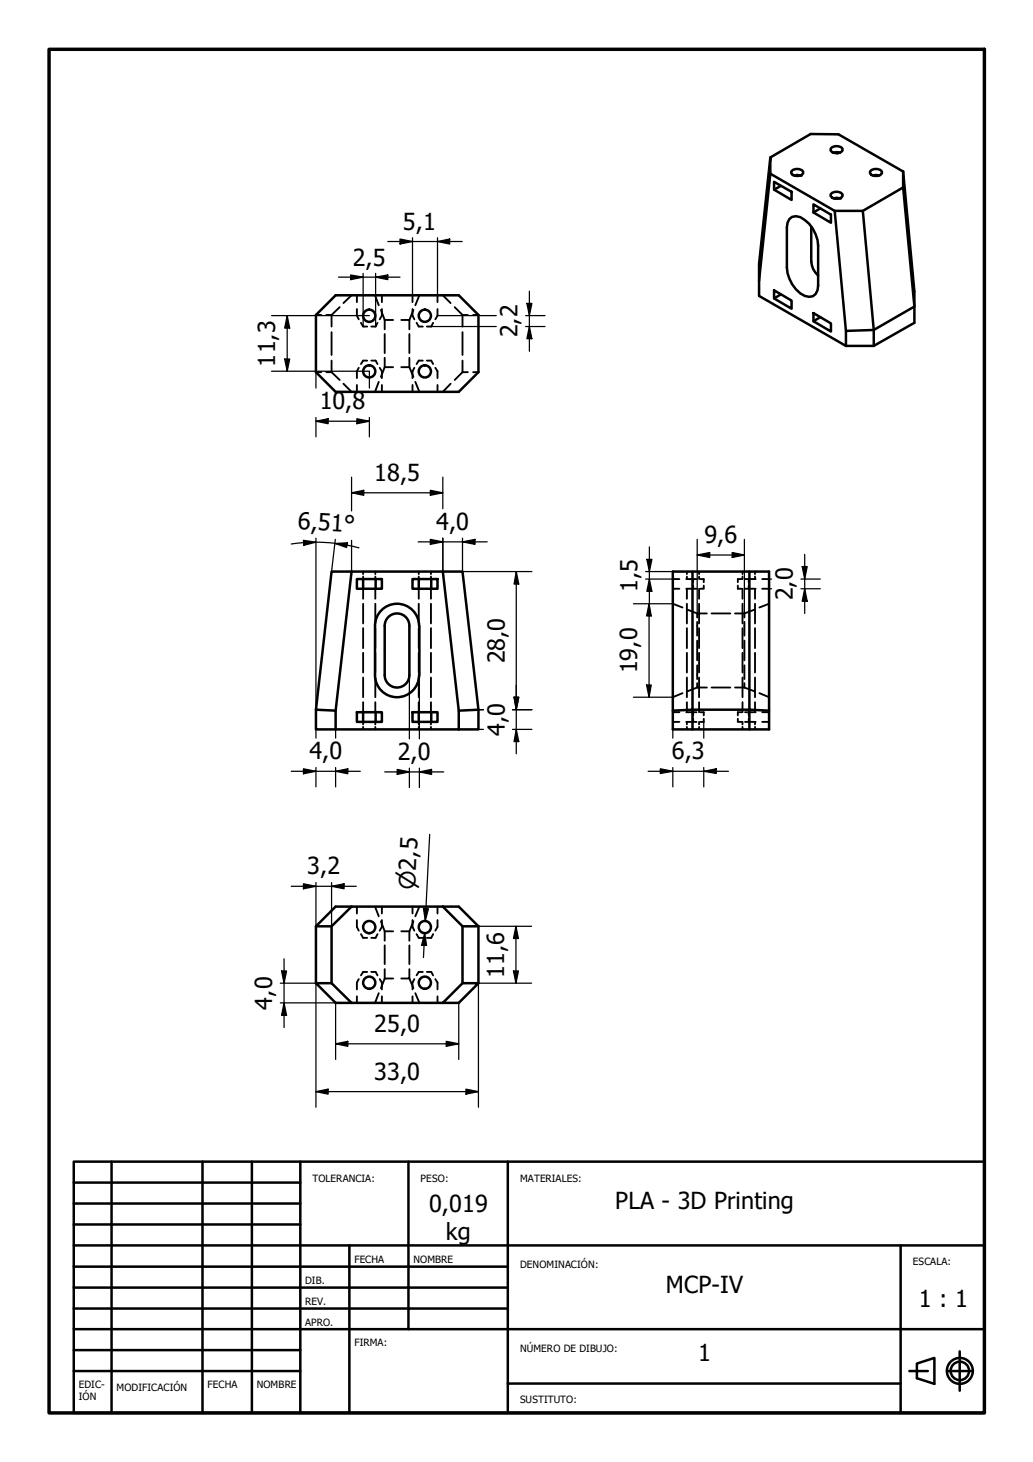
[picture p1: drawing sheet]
<svg xmlns="http://www.w3.org/2000/svg" width="210mm" height="297mm" viewBox="0 0 210 297" stroke-linecap="round" stroke-linejoin="round" font-family="sans-serif">
<!-- layer: Visible (ISO) -->
<g fill="none" stroke="#000" stroke-width=".51">
<path d="M156.5 35.3l-2.3 21.7v3.1l17.7 10.2M156.5 35.3v-3.3l-2.3 21.6v3.4M156.5 32l8.2-4.8 5.7 .1 13.1 7.5M156.5 35.3l13.1 7.5M157.3 36.9l3.5 2.1v1.6l-3.5-2.1zM158.7 37.8l-1.4 .7M161.1 34.5a1.69 1.69 0 0 1 2.1 .3v.4a1.62 1.62 0 0 1-2.4 0v-.4zM161.4 35.7l.6-.2 .7 .2M168.8 39.5a1.62 1.62 0 0 1 2.4 0v.4a1.62 1.62 0 0 1-2.4 0zM169.1 29.9a1.69 1.69 0 0 1 2.1 .3v.4a1.62 1.62 0 0 1-2.4 0v-.4zM169.4 31l.6-.1 .7 .1M170.4 31l-.3 .2"/>
<path d="M177.1 34.5a1.69 1.69 0 0 1 2.1 .3v.4a1.62 1.62 0 0 1-2.4 0v-.4zM177.4 35.7l.6-.2 .7 .2M178.4 35.6l-.3 .1M183.5 34.8l2.3 24.4v6.4l-8.3 4.7M183.5 34.8v3.3l2.3 24.2-8.3 4.7-5.6 .2M183.5 38.1l-8.2 4.7M68.2 60h25l4 4v11.6l-4 4h-25l-4-4v-11.6zM157.3 59l3.5 2.1v1.6l-3.5-2.1zM158.7 59.8l-1.4 .8M160.4 44.5a2.15 2.15 0 0 1 3.1 .2 6.9 6.9 0 0 1 2.7 5.2v8.1a1.92 1.92 0 0 1-.7 1.9 1.92 1.92 0 0 1-2 .2 6.9 6.9 0 0 1-3.6-5.8v-8.1l.1-.9zM164.8 46v7.1a4 4 0 0 0 1.4 2.9M165.3 41.5l3.5 2.1v1.7l-3.5-2.1z"/>
<path d="M166.7 42.3l-1.4 .9M169.4 40.3l.6-.1 .7 .1M169.6 42.8l2.3 24.4v3.1M169.6 42.8h5.7l2.2 24.2v3.3M165.3 63.6l3.5 2.1v1.7l-3.5-2.1zM166.7 64.4l-1.4 .9M171.9 70.3h5.6M71.4 116.1l-3.2 28.3v3.8M71.4 116.1h-4l-3.2 28.1 4 .2M71.4 116.1h18.6M72.5 117.7h5.1v1.9h-5.1zM73.8 117.7v1.9"/>
<path d="M76.3 117.7v1.9M83.8 117.7h5.1v1.9h-5.1zM85.1 117.7v1.9M87.6 117.7v1.9M90 116.1l3.2 28.3v3.8M90 116.1h4l3.2 28.1v4h-4M140.7 116.1h11.6M76.2 127.1a4.5 4.5 0 0 1 4.5-4.4 4.5 4.5 0 0 1 4.5 4.4M76.2 127.2v10a4.5 4.5 0 0 0 4.5 4.5 4.5 4.5 0 0 0 4.5-4.5M78.2 127.1a2.51 2.51 0 0 1 2.5-2.5 2.51 2.51 0 0 1 2.5 2.5M78.2 127.2v10a2.51 2.51 0 0 0 2.5 2.5 2.51 2.51 0 0 0 2.5-2.5v-10M85.2 127.2v9.9"/>
<path d="M64.2 144.2v4h4M68.2 148.2h25M72.5 144.7h5.1v2h-5.1zM73.8 144.7v2M76.3 144.7v2M83.8 144.7h5.1v2h-5.1zM85.1 144.7v2M87.6 144.7v2M97.2 144.2l-4 .2M136.7 144.4l4-.2v-28.1h-4v32.1h4M156.3 144.4l-4-.2v-28.1h4v32.1h-4v-4h-11.6v4h11.6M64.2 188.2v11.6"/>
<path d="M67.4 188.2v11.6M71.4 184.2l-4 4h-3.2l4-4h25l4 4M90 184.2l4 4h3.2M94 188.2v11.6M97.2 188.2v11.6M71.4 203.8l-4-4h-3.2l4 4h25l4-4h-3.2l-4 4"/>
<circle cx="75" cy="75.5" r="1.24"/>
<circle cx="75" cy="64.2" r="1.24"/>
<circle cx="86.3" cy="75.5" r="1.24"/>
<circle cx="86.3" cy="64.2" r="1.24"/>
<circle cx="75" cy="199.7" r="1.24"/>
<circle cx="75" cy="188.4" r="1.24"/>
<circle cx="86.3" cy="188.4" r="1.24"/>
<circle cx="86.3" cy="199.7" r="1.24"/>
</g>
<g fill="#000">
<circle cx="162.7" cy="35.7" r=".25"/>
<circle cx="170.7" cy="40.3" r=".25"/>
</g>
<!-- layer: Oculto (ISO) -->
<g fill="none" stroke="#000" stroke-width=".38">
<path d="M71.4 60l-1.6 1.6M72.5 60v1.4M76.2 60l.8 2M77.6 60v1.4M83.8 60v1.4M85.2 60l-.8 2M88.9 60v1.4M90 60l1.6 1.6M64.2 64h1.1M64.2 75.6h1.1M66.3 75.6h1.1l1.6 1.6M67.4 64v2.3"/>
<path d="M67.4 67.5v4.6M67.4 73.3v2.3M69 62.4l-1.6 1.6h-1.1M69.8 78l1.6 1.6M72.5 62.8v1.3l.4 .8M72.5 78.2v1.4M72.9 74.7l-.4 .7v1.4M73.3 65.6l.5 .7h.8M74.6 73.3h-.8l-.5 .7M75.4 73.3h.9l.4 .7M76.7 65.6l-.4 .7h-.9M77 77.6l-.8 2"/>
<path d="M77.2 74.7l.4 .7v1.4M77.4 63l.8 2M77.6 62.8v1.3l-.4 .8M77.6 78.2v1.4M78.2 65h1.7M78.2 65v1.9M78.2 67.9v3.8M78.2 72.7v1.9M78.2 74.6l-.8 2M78.2 74.6h1.7M81.5 65h1.7M81.5 74.6h1.7"/>
<path d="M83.2 65v1.9M83.2 67.9v3.8M83.2 72.7v1.9M83.2 74.6l.8 2M83.8 62.8v1.3l.4 .8M83.8 78.2v1.4M84 63l-.8 2M84.2 74.7l-.4 .7v1.4M84.4 77.6l.8 2M84.6 65.6l.5 .7h.8M85.9 73.3h-.8l-.5 .7M86.7 73.3h.9l.4 .7"/>
<path d="M88 65.6l-.4 .7h-.9M88.5 74.7l.4 .7v1.4M88.9 62.8v1.3l-.4 .8M88.9 78.2v1.4M91.6 78l-1.6 1.6M92.4 62.4l1.6 1.6h1.1M94 64v2.3M94 67.5v4.6M94 73.3v2.3M95.1 75.6h-1.1l-1.6 1.6M96.1 64h1.1M96.1 75.6h1.1"/>
<path d="M73.8 116.1v.5M73.8 117.1v.6M73.8 119.6v2.1M76.3 116.1v.5M76.3 117.1v.6M76.3 119.6v2.1M85.1 116.1v.5M85.1 117.1v.6M85.1 119.6v2.1M87.6 116.1v.5M87.6 117.1v.6M87.6 119.6v2.1"/>
<path d="M136.7 117.7h1.3M136.7 119.6h1.3M139.4 117.7h2.1M139.6 116.1v.5M139.6 117.1v.6M139.6 119.6v2.1M140.8 119v.6h-1.4M140.8 117.7v.6M140.8 119.6h.7M142 116.1v.5M142 117.1v.6M142 119.6v2.1"/>
<path d="M142.3 117.7h.7v.6M143 119v.6h-.7M149.9 119v.6h.8M150.7 117.7h-.8v.6M150.9 116.1v.5M150.9 117.1v.6M150.9 119.6v2.1M151.4 117.7h2.1M152.1 119v.6h-.7M152.1 117.7v.6M152.1 119.6h1.4M153.4 116.1v.5"/>
<path d="M153.4 117.1v.6M153.4 119.6v2.1M154.9 117.7h1.4M154.9 119.6h1.4M73.8 122.7v4M73.8 127.6v4.1M73.8 132.6v4M73.8 137.7v4M76.3 122.7v4M76.3 127.6v4.1M76.3 132.6v4M76.3 137.7v4"/>
<path d="M85.1 122.7v4M85.1 127.6v4.1M85.1 132.6v4M85.1 137.7v4M87.6 122.7v4M87.6 127.6v4.1M87.6 132.6v4M87.6 137.7v4M136.7 122.7l2 .7M139.6 122.7v4M139.6 127.6v4.1M139.6 132.6v4"/>
<path d="M139.6 137.7v4M139.7 123.9l2 .7M141.7 124.6v.9M141.7 126.4v2.7M141.7 130.2v4M141.7 135.2v2.8M141.7 138.8v.9M141.7 139.7l-2 .7M141.7 124.6h1.9M141.7 139.7h1.9M142 122.7v4M142 127.6v4.1"/>
<path d="M142 132.6v4M142 137.7v4M144.6 124.6h3.8M144.6 139.7h3.8M149.4 124.6h1.9M149.4 139.7h1.9M150.9 122.7v4M150.9 127.6v4.1M150.9 132.6v4M150.9 137.7v4M151.3 135.2v2.8M151.3 124.6v.9"/>
<path d="M151.3 126.4v2.7M151.3 130.2v4M151.3 138.8v.9M151.3 139.7l2 .7M153.3 123.9l-2 .7M153.4 122.7v4M153.4 127.6v4.1M153.4 132.6v4M153.4 137.7v4M156.3 122.7l-2 .7M73.8 142.7v2M73.8 146.7v.5"/>
<path d="M73.8 147.7v.5M76.3 142.7v2M76.3 146.7v.5M76.3 147.7v.5M85.1 142.7v2M85.1 146.7v.5M85.1 147.7v.5M87.6 142.7v2M87.6 146.7v.5M87.6 147.7v.5M136.7 146.7h1.3M136.7 144.7h1.3"/>
<path d="M138.7 140.8l-2 .9M139.4 146.7h2.1M139.4 144.7h2.1M139.6 142.7v2M139.6 146.7v.5M139.6 147.7v.5M140.8 144.7v.6M140.8 146v.7M142 142.7v2M142 146.7v.5M142 147.7v.5M142.3 144.7h.7v.6"/>
<path d="M143 146v.7h-.7M149.9 146v.7h.8M150.7 144.7h-.8v.6M150.9 142.7v2M150.9 146.7v.5M150.9 147.7v.5M151.4 146.7h2.1M151.4 144.7h2.1M152.1 144.7v.6M152.1 146v.7M153.4 142.7v2M153.4 146.7v.5"/>
<path d="M153.4 147.7v.5M154.3 140.8l2 .9M154.9 146.7h1.4M154.9 144.7h1.4M72.5 184.2v1.4M72.5 186.9v1.4l.4 .8M72.9 198.9l-.4 .7v1.4M73.3 189.8l.5 .7h.8M74.6 197.5h-.8l-.5 .7M75.4 197.5h.9l.4 .7M76.2 184.2l.8 2M76.7 189.8l-.4 .7h-.9"/>
<path d="M77.2 198.9l.4 .7v1.4M77.4 187.2l.8 2M77.6 184.2v1.4M77.6 186.9v1.4l-.4 .8M78.2 189.2v1.9M78.2 192.1v3.8M78.2 196.9v1.9M78.2 189.2h1.7M79.9 198.8h-1.7l-.8 2M81.5 189.2h1.7M83.2 196.9v1.9h-1.7M83.2 189.2v1.9"/>
<path d="M83.2 192.1v3.8M83.2 198.8l.8 2M83.8 184.2v1.4M83.8 186.9v1.4l.4 .8M84 187.2l-.8 2M84.2 198.9l-.4 .7v1.4M84.6 189.8l.5 .7h.8M85.2 184.2l-.8 2M85.9 197.5h-.8l-.5 .7M86.7 197.5h.9l.4 .7M88 189.8l-.4 .7h-.9M88.5 198.9l.4 .7v1.4"/>
<path d="M88.9 184.2v1.4M88.9 186.9v1.4l-.4 .8M72.5 202.4v1.4M77 201.8l-.8 2M77.6 202.4v1.4M83.8 202.4v1.4M84.4 201.8l.8 2M88.9 202.4v1.4"/>
</g>
<!-- layer: Borde (ISO) -->
<path d="M10 10h190v277.1h-190z" fill="none" stroke="#000" stroke-width=".7"/>
<g fill="none" stroke="#000" stroke-width=".51">
<path d="M15 236h185v51.1h-185zM22.7 236v51.1M41.1 236v51.1M51.2 236v51.1M61 236v51.1M83 236v34.1M103.2 236v51.1M15 257.4h88.2M15 248.8h46M15 244.5h46M15 240.3h46M15 253h185"/>
<path d="M71 253v34.1M183 253v34.1M15 278.6h46M15 265.9h88.2M15 261.6h88.2M15 274.3h46M15 270.1h185M184.8 278.6h3.7M186.3 277l3.6-1.1v5.3l-3.6-1.2zM192.4 278.6h5.3M195 274.6v8M103.2 281.1h79.8"/>
<circle cx="195" cy="278.5" r="2.64"/>
<circle cx="195" cy="278.5" r="1.87"/>
</g>
<!-- layer: Cota (ISO) -->
<g fill="none" stroke="#000" stroke-width=".25">
<path d="M68.8 56.3h12.5M71.2 55.9l2.6 .4-2.6 .5zM73.8 55.5v10.8M76.3 56.3l2.5-.4v.9zM76.3 55.5v10.8M78.8 49.1h15.1M81.3 48.6l2.5 .5-2.5 .5zM83.8 48.3v11.7M88.9 49.1l2.5-.5v1zM88.9 48.3v11.7M107.6 59.2v12.2M55.2 64.1h19.9"/>
<path d="M55.2 75.4h19.9v3.5M57.8 72.9h1.1l-.5 2.5zM58.4 64.1l.5 2.6h-1.1zM58.4 64.1v11.3M64.2 75.6v3.3M87.6 66.3h13.2M88.9 64.1h11.9M106.8 64.1h3.9M106.8 66.3h3.9M107.1 61.6h1l-.5 2.5zM107.6 66.3l.5 2.5h-1zM64.2 85.6l2.5-.5v1z"/>
<path d="M64.2 84.8v4M64.2 85.6h10.9M71.4 97v6.8M72.5 85.1l2.6 .5-2.6 .5zM75.1 84.8v4M87.4 99.6l2.6 .5-2.6 .5zM90 97v6.4M61.7 109.8l2.5 .4-2.5 .6zM61.7 110.3l-2.5 .2M64.2 110.2l3.8 .2M64.2 110.2l-2.5 .1M64.2 109.3v34.9"/>
<path d="M68.1 110.4l2.5-.1-.2 .9zM68.1 110.4l2.4 .4M68.1 109.6l-.7 6.5M70.5 110.8l2.4 .5M71.4 100.1l2.5-.5v1zM71.4 100.1h18.6M71.4 109.8v6.3M85 110.1h14M87.4 109.6l2.6 .5-2.6 .5zM90 109.3v6.8M94 110.1l2.5-.5v1zM94 109.3v6.8h14.1"/>
<path d="M104.9 116.1l.5 2.6h-.9zM104.9 116.1v37M131.2 116.1h5.5M131.2 117.7h5.5M131.4 113.7h1.1l-.5 2.4zM132 117.7l.5 2.4h-1.1zM132 111.1v11.6M141.7 112.8l2.5-.5v1zM141.7 112.8h9.6M141.7 109.6v15M148.8 112.3l2.5 .5-2.5 .5zM151.3 109.6v15"/>
<path d="M156.3 117.7h.5M156.3 119.6h.5M162.8 117.7h3.9M162.8 119.6h3.9M163 115.1h1l-.5 2.6zM163.5 119.6l.5 2.6h-1zM163.5 112.6v12M83.2 137.1v13M85.2 137.1v13M128.7 122.7h8M131.4 139.2h.9l-.4 2.5zM131.9 122.7l.4 2.4h-.9z"/>
<path d="M131.9 122.7v19M59.2 156.7h14M61.7 156.2l2.5 .5-2.5 .5zM64.2 148.2v1.8M64.2 155.9v4M68.2 156.7l2.5-.5v1zM68.2 148.2v1.8M68.2 155.9v4M78.2 156.8h12M80.7 156.3l2.5 .5-2.5 .5zM83.2 156.1v3.9M85.2 156.8l2.5-.5v1z"/>
<path d="M85.2 156.1v3.9M97.2 144.2h1M97.2 148.2h1M104.1 144.2h4M104.1 148.2h4M104.5 141.7h.9l-.5 2.5zM104.9 148.2l.5 2.5h-.9zM128.7 141.7h8M131.7 156.7h16.3M134.2 156.2l2.5 .5-2.5 .4zM136.7 148.2v1.8M136.7 155.9v4"/>
<path d="M143 156.7l2.5-.5v.9zM143 146.7v3.3M143 155.9v4M61.7 179.6l2.5 .5-2.5 .5zM64.2 179.3v8.9M67.4 179.3v8.9M87.3 169.5l-.9 17.6 .2-2.5M57 199.8h7.2v25.2M57.2 197.3h1l-.5 2.5zM57.7 194.8v14M59.2 180.1h13.2M67.4 180.1l2.5-.5v1z"/>
<path d="M86 184.6h1.1l-.7 2.5zM86.3 189.6l.4 2.5h-1zM86.3 189.6l-.3 4.9M97.2 188.2h10.8M104.3 197.3h1l-.5 2.5zM104.8 188.2l.5 2.5h-1zM104.8 188.2v11.6M108 199.8h-10.8v25.2M57 203.8h11.2v11.5M57.7 203.8l.5 2.5h-1zM68.2 212.1l2.5-.5v1zM68.2 212.1h25"/>
<path d="M90.7 211.6l2.5 .5-2.5 .5zM93.2 203.8v11.5M64.2 221.8l2.5-.5v1zM64.2 221.8h33M94.7 221.3l2.5 .5-2.5 .5z"/>
</g>
<g fill="#000">
<path d="M71.2 55.9l2.6 .4-2.6 .5zM76.3 56.3l2.5-.4v.9zM81.3 48.6l2.5 .5-2.5 .5zM88.9 49.1l2.5-.5v1zM57.8 72.9h1.1l-.5 2.5zM58.4 64.1l.5 2.6h-1.1zM107.1 61.6h1l-.5 2.5zM107.6 66.3l.5 2.5h-1zM64.2 85.6l2.5-.5v1zM72.5 85.1l2.6 .5-2.6 .5zM71.4 100.1l2.5-.5v1zM61.7 109.8l2.5 .4-2.5 .6z"/>
<path d="M68.1 110.4l2.5-.1-.2 .9zM87.4 109.6l2.6 .5-2.6 .5zM87.4 99.6l2.6 .5-2.6 .5zM94 110.1l2.5-.5v1zM104.9 116.1l.5 2.6h-.9zM131.4 113.7h1.1l-.5 2.4zM141.7 112.8l2.5-.5v1zM148.8 112.3l2.5 .5-2.5 .5zM163 115.1h1l-.5 2.6zM131.4 139.2h.9l-.4 2.5zM131.9 122.7l.4 2.4h-.9zM132 117.7l.5 2.4h-1.1z"/>
<path d="M163.5 119.6l.5 2.6h-1zM61.7 156.2l2.5 .5-2.5 .5zM68.2 156.7l2.5-.5v1zM80.7 156.3l2.5 .5-2.5 .5zM85.2 156.8l2.5-.5v1zM104.5 141.7h.9l-.5 2.5zM104.9 148.2l.5 2.5h-.9zM134.2 156.2l2.5 .5-2.5 .4zM143 156.7l2.5-.5v.9zM67.4 180.1l2.5-.5v1zM57.2 197.3h1l-.5 2.5zM61.7 179.6l2.5 .5-2.5 .5z"/>
<path d="M86 184.6h1.1l-.7 2.5zM86.3 189.6l.4 2.5h-1zM104.3 197.3h1l-.5 2.5zM104.8 188.2l.5 2.5h-1zM57.7 203.8l.5 2.5h-1zM68.2 212.1l2.5-.5v1zM90.7 211.6l2.5 .5-2.5 .5zM64.2 221.8l2.5-.5v1zM94.7 221.3l2.5 .5-2.5 .5z"/>
</g>
<g font-size="4.8">
<text x="81.9" y="46.7">5,1</text>
<text x="71.7" y="54">2,5</text>
<text x="105.2" y="68.6" transform="rotate(-90 105.2 68.6)">2,2</text>
<text x="55.9" y="74.5" transform="rotate(-90 55.9 74.5)">11,3</text>
<text x="65" y="83.2">10,8</text>
<text x="76" y="97.7">18,5</text>
<text x="60.5" y="107.5" transform="rotate(3 60.5 107.5)">6,51°</text>
<text x="88.6" y="107.7">4,0</text>
<text x="143.1" y="110.3">9,6</text>
<text x="129.5" y="120.3" transform="rotate(-90 129.5 120.3)">1,5</text>
<text x="161.1" y="122" transform="rotate(-90 161.1 122)">2,0</text>
<text x="102.6" y="134.8" transform="rotate(-90 102.6 134.8)">28,0</text>
<text x="129.5" y="136.8" transform="rotate(-90 129.5 136.8)">19,0</text>
<text x="102.6" y="149.5" transform="rotate(-90 102.6 149.5)">4,0</text>
<text x="62.9" y="154.3">4,0</text>
<text x="80.8" y="154.4">2,0</text>
<text x="136.5" y="154.3">6,3</text>
<text x="62.4" y="177.7">3,2</text>
<text x="102.4" y="198.7" transform="rotate(-90 102.4 198.7)">11,6</text>
<text x="55.3" y="205.2" transform="rotate(-90 55.3 205.2)">4,0</text>
<text x="76" y="209.7">25,0</text>
<text x="76" y="219.4">33,0</text>
<text x="125" y="245.6">PLA - 3D Printing</text>
<text x="87.2" y="246.2">0,019</text>
<text x="90.6" y="252">kg</text>
<text x="135.3" y="262.6">MCP-IV</text>
<text x="186.7" y="265.6">1 : 1</text>
<text x="141.9" y="276.5">1</text>
</g>
<text font-size="4.6" x="84.3" y="180.8" transform="rotate(-87 84.3 180.8)">⌀2,5</text>
<g font-size="2">
<text x="63.5" y="240.1">TOLERANCIA:</text>
<text x="85.5" y="240.1">PESO:</text>
<text x="105.7" y="240.1">MATERIALES:</text>
<text x="72" y="256.6">FECHA</text>
<text x="84" y="256.6">NOMBRE</text>
<text x="105.7" y="257.6">DENOMINACIÓN:</text>
<text x="185.5" y="257">ESCALA:</text>
<text x="62" y="260.8">DIB.</text>
<text x="62" y="265.1">REV.</text>
<text x="62" y="269.4">APRO.</text>
<text x="72" y="273.5">FIRMA:</text>
<text x="105.7" y="274.6">NÚMERO DE DIBUJO:</text>
<text x="16" y="282.1">EDIC-</text>
<text x="16" y="284.5">IÓN</text>
<text x="23.7" y="282.6">MODIFICACIÓN</text>
<text x="42.2" y="282.1">FECHA</text>
<text x="52.2" y="282.1">NOMBRE</text>
<text x="105.7" y="285.1">SUSTITUTO:</text>
</g>
</svg>
